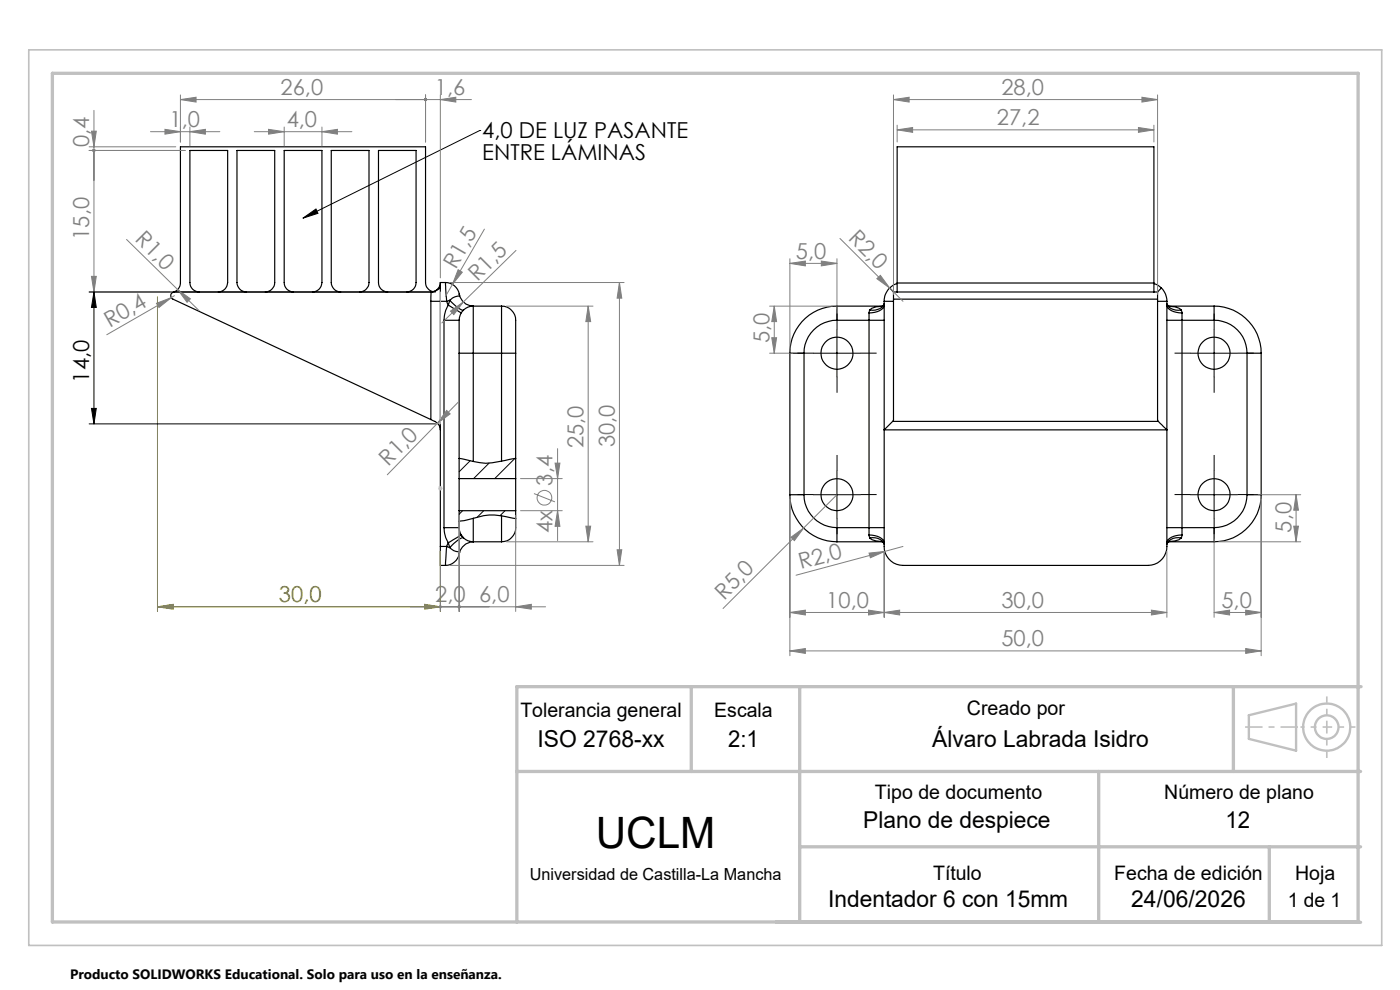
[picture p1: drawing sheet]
<svg xmlns="http://www.w3.org/2000/svg" width="297mm" height="210mm" viewBox="0 0 297 210" stroke-linecap="round" stroke-linejoin="round" font-family="sans-serif">
<g fill="none" stroke="#000" stroke-width=".25">
<path d="M93.4 59.9v1.2M93.4 59.9a2.05 2.05 0 0 1-1.6 2M93.4 59.9h1.1M94.5 59.9l.3 4M94.5 59.9a3 3 0 0 1 2.9 2.5M36.8 61.9a2.01 2.01 0 0 0 1.5-1.9v-28.9h52v28.8a2.05 2.05 0 0 0 1.6 2h-.5M42.3 61.9a1.99 1.99 0 0 1-2-2v-28h8v28a2.05 2.05 0 0 1-2 2M52.3 61.9a2.05 2.05 0 0 1-2-2v-28h8v28a2.05 2.05 0 0 1-2 2M62.3 61.9a1.99 1.99 0 0 1-2-2v-28h8v28a2.05 2.05 0 0 1-2 2M72.3 61.9a2.05 2.05 0 0 1-2-2v-28h8v28a2.05 2.05 0 0 1-2 2M82.3 61.9a1.99 1.99 0 0 1-2-2v-28h8v28a1.99 1.99 0 0 1-2 2M91.4 63.9h2"/>
<path d="M91.4 63.9v25.1M91.5 61.9l-.1 2M91.5 61.9h-54.5a.79 .79 0 0 0-.8 .7 .79 .79 0 0 0 .5 .9l54.7 25.5M93.4 61.1v2.8M93.4 61.1l-1 .6-.9 .2M93.4 63.9h1.4M93.4 63.9v52M94.2 67.9h3.2M94.2 67.9v44M94.8 63.9l.3 .8M95.1 64.7l2.7 1.7M95.1 64.7a6.5 6.5 0 0 0-.9 3.2"/>
<path d="M95.4 63.7a6.4 6.4 0 0 0 2.8 2.1l.1-.1M95.4 63.7l-.6 .2M95.4 63.7l-.3 1M97.4 74.9h3M97.4 67.9v7M97.4 74.9v26.6M97.4 62.4a3 3 0 0 0 3 2.5M97.4 62.4v.4a2.8 2.8 0 0 0-2 .9M100.4 64.9v10M100.4 64.9a3 3 0 0 0-3 3M100.4 64.9h6M100.4 74.9h6"/>
<path d="M100.4 74.9v23M106.4 74.9h3M106.4 64.9a3.2 3.2 0 0 1 3 4v6M106.4 64.9v10M106.4 74.9v22.9M109.4 74.9v26.6M167.6 74.9h3M167.6 74.9v30M170.6 74.9v30M177.6 67.9a7 7 0 0 0-7 7M177.6 64.9a10 10 0 0 0-10 10M177.6 64.9v3"/>
<path d="M177.6 67.9h6.8M177.6 64.9h9.6M184.4 66.4v1.5M184.4 67.9h3.2M184.4 67.9v44M184.5 65.7l-.1 .7M187 65l.5-.5a2.5 2.5 0 0 1-3 1.2M187.2 65a2.94 2.94 0 0 0-2.7 .7M187.6 63.9h1.9M187.6 63.9v52a4 4 0 0 0 4 4h52a4 4 0 0 0 3.9-4v-52M187.6 64.7a2.15 2.15 0 0 1-2 1.5l-1.2 .2M188.7 61.1a3.8 3.8 0 0 0-1.1 2.8"/>
<path d="M188.7 61.1l.8 .8M189.5 61.9v1.6M189.5 63.5v25.6l-.1 .3M189.5 63.5h56.1M189.5 61.9h56.1M190.3 60v1.9M190.3 60.1l-.6 .3-1 .7M190.3 60h54.5M190.3 60v-28.9h54.5v28.9M244.8 60v1.9M244.8 60.1l.6 .3 1 .7M245.6 61.9v1.6"/>
<path d="M245.6 63.5v25.6l.1 .3M245.6 63.9h1.9M246.4 61.1a3.8 3.8 0 0 1 1.1 2.8M246.4 61.1l-.8 .8M247.5 67.9h3.3M247.5 64.7a2.42 2.42 0 0 0 2.6 1.6l.7 .1M247.9 64.9h9.7M247.9 65a2.94 2.94 0 0 1 2.7 .7M248.1 65l-.6-.5a2.58 2.58 0 0 0 3.1 1.2M250.6 65.7l.2 .7M250.8 66.4v1.5M250.8 67.9v44"/>
<path d="M250.8 67.9h6.8M257.6 67.9a7 7 0 0 1 6.9 7M257.6 64.9v3M257.6 64.9a10 10 0 0 1 9.9 10M264.5 74.9h3M264.5 74.9v30M267.5 74.9v30M91.4 89a2.61 2.61 0 0 1 2 2.2M97.4 97.3l3 .6M106.4 97.8a10.8 10.8 0 0 1-6 .1M109.4 97.3l-3 .5M189.4 89.4l-1.8 1.8h59.9l-1.8-1.8"/>
<path d="M189.4 89.4h56.3M93.4 115.9v4h1.1M93.4 115.9h1.4M94.2 111.9h3.2M94.2 111.9a6.5 6.5 0 0 0 .9 3.2M94.8 115.9l.6 .3M94.8 115.9l-.3 4M95.1 115.1l2.7-1.6 .5 .6a3.8 3.8 0 0 0-2.5 1.6l-.4 .5M95.1 115.1l.3 1.1M95.1 115.1l-.3 .8M95.4 116.2a3.1 3.1 0 0 0 2.1 .9l-.1 .4M97.4 111.9a3 3 0 0 0 3 3"/>
<path d="M97.4 110.6v1.3M97.4 101.5v6.8M97.4 108.3v2.3M97.4 101.5h12M97.4 108.3h12M97.4 117.5a3.1 3.1 0 0 1-2.9 2.4M100.4 110v4.9M100.4 110l-3 .6M100.4 114.9a3 3 0 0 0-3 2.6M100.4 114.9h6M106.4 109.4v5.5M106.4 109.4a11.1 11.1 0 0 0-6 .6"/>
<path d="M106.4 109.4l3 .6M109.4 110v1.2a3.2 3.2 0 0 1-3 3.7M109.4 101.5v6.8M109.4 108.3v1.7M167.6 104.9h3M167.6 104.9a10 10 0 0 0 10 10M170.6 104.9a7 7 0 0 0 7 7M177.6 111.9v3M177.6 111.9h6.8M177.6 114.9h9.6M184.4 111.9h3.2M184.4 111.9v1.6"/>
<path d="M184.4 113.5l1.7 .3a1.94 1.94 0 0 1 1.5 1.3M184.4 113.5l.1 .6M184.5 114.1a2.58 2.58 0 0 1 3.1 1.3M184.5 114.1l.5 .4 2.2 .4M187 114.8l.5 .6M247.5 111.9h3.3M247.9 114.9h9.7M250.6 114.1a2.54 2.54 0 0 0-3.1 1.3l.6-.6M250.6 114.1l-.5 .4-2.2 .4M250.8 111.9v1.6M250.8 113.5l-1.8 .3a1.94 1.94 0 0 0-1.5 1.3M250.8 113.5l-.2 .6"/>
<path d="M250.8 111.9h6.8M257.6 111.9v3M264.5 104.9a7 7 0 0 1-6.9 7M264.5 104.9h3M267.5 104.9a10 10 0 0 1-9.9 10"/>
<circle cx="177.6" cy="74.9" r="3.4"/>
<circle cx="257.5" cy="74.9" r="3.4"/>
<circle cx="177.6" cy="104.9" r="3.4"/>
<circle cx="257.6" cy="104.9" r="3.4"/>
</g>
<g fill="none" stroke="#000" stroke-width=".21">
<path d="M101.8 27.7h.1M101.8 27.7l-37.5 18.6M64.3 46.3l2.7-2 .5 1zM18.9 61.9h73.5M19.9 61.9l.5 3.3h-1zM19.9 61.9v28M172.5 74.9h10.1M177.6 69.9v10M252.6 74.9h9.9M257.6 69.9v10M18.9 89.9h73.5M19.4 86.6h1l-.5 3.3z"/>
<path d="M99.8 97.7l-2.4 2.4M103.8 98.2l-3.3 3.3M109.2 97.3l-4.2 4.2M177.6 99.9v10M257.6 99.9v10M98.1 108.3l-.7 .8M102.6 108.3l-1.4 1.4M107.1 108.3l-1 1.1M172.5 104.9h10.1M252.6 104.9h9.9"/>
</g>
<g fill="none" stroke="#808080" stroke-width=".21">
<path d="M18.9 31.9h20.4M18.9 31.1h18.4M19.4 27.8h1l-.5 3.3zM19.9 23.4v38.5M31.9 27.9h14.7M35 27.4l3.3 .5-3.3 .6zM38.3 21.1l3.3-.5v1.1zM38.3 21.1h61.7M38.3 20.1v10M40.3 27.9l3.3-.5v1.1zM40.3 26.9v4M53.9 27.9h20.7"/>
<path d="M57 27.4l3.3 .5-3.3 .6zM60.3 26.9v4M68.3 27.9l3.3-.5v1.1zM68.3 26.9v4M90.3 20.1v10M93.4 21.1l3.3-.5v1.1zM93.4 20.1v38.8M189.5 21.1l3.4-.5v1.1zM189.5 20.1v42.4M189.5 21.1h56.1M190.3 27.5l3.3-.5v1.1zM190.3 26.6v3.5"/>
<path d="M190.3 27.5h54.5M241.5 27l3.3 .5-3.3 .6zM242.3 20.6l3.3 .5-3.3 .6zM244.8 26.6v3.5M245.6 20.1v42.4M19.4 58.6h1l-.5 3.3zM26.8 50.8l15.4 15.1M95.5 59.9h36.9M97.2 57.2l.9 .5-2.1 2.6zM102.8 48.6l-8.3 14.3M109.5 53.1l-15.8 15.4M131.4 59.9l.5 3.3h-1z"/>
<path d="M131.4 59.9v60M167.6 55.9l3.3-.5v1zM167.6 54.9v19M167.6 55.9h10M174.2 55.4l3.4 .5-3.4 .5zM177.6 54.9v10.6M178.2 50.6l13.4 13.3M186 59.1l.8-.7 1.9 2.7zM18.9 61.9h17.1M33.2 64.3l3.1-1.2-2.6 2.1zM36.3 63.1l-13.7 7.9M37 62.7l-.7 .4"/>
<path d="M37.7 61.4l2.7 2-.7 .7zM95.6 66l2.7-1.9-2 2.6zM107.4 64.9h18.4M124.8 64.9l.5 3.3h-1zM124.8 64.9v50M163.3 74.9h4.9M163.3 64.9h13.3M163.7 71.6h1l-.4 3.3zM164.3 64.9l.4 3.3h-1zM164.3 64.9v10M92.8 89.8l-10.6 10.9M94.8 87.1l.7 .7-2.7 2z"/>
<path d="M97.3 85.3l-4.5 4.5M117.8 98.2h1l-.5 3.3zM118.3 95.2v19.5M93.4 116.9v12.8M95.5 119.9h36.9M97.4 109.3v20.4M107.4 114.9h18.4M109.4 109.3v20.4M110.4 101.5h8.9M110.4 108.3h8.9M113.3 104.7l4.4 1.8M118.3 108.3l.5 3.3h-1z"/>
<path d="M124.3 111.6h1l-.5 3.3zM130.9 116.6h1l-.5 3.3zM167.6 105.9v33.2M167.8 114l2.7-2-2 2.7zM170.5 112l-17.1 17.1M177.6 104.9l-7.1 7.1M184.4 117.3l3.3-.3-3.1 1.3zM187.6 116.9v14M187.7 117l-18.8 5M191.6 115.9l-3.9 1.1M247.5 116.9v14M257.6 114.3v16.6"/>
<path d="M258.6 114.9h17.3M266.9 104.9h9M267.5 105.9v33.2M274.5 111.6h.9l-.4 3.3zM275 104.9l.4 3.3h-.9zM275 104.9v10M87.1 128.7h28.6M109.4 128.7l3.3-.5v1zM167.6 138.1l3.3-.5v1zM167.6 129.9l3.3-.5v1zM167.6 138.1h99.9M167.6 129.9h79.9"/>
<path d="M184.3 129.4l3.3 .5-3.3 .5zM187.6 129.9l3.3-.5v1zM244.3 129.4l3.2 .5-3.2 .5zM257.6 129.9l3.2-.5v1zM257.6 129.9h9.9M264.3 137.6l3.2 .5-3.2 .5zM264.3 129.4l3.2 .5-3.2 .5z"/>
<circle cx="115.5" cy="105.6" r="1.55"/>
</g>
<path d="M33.4 62.9v66.8M93.4 116.9v12.8M33.4 128.7l3.3-.5v1zM33.4 128.7h60M90.1 128.2l3.3 .5-3.3 .5z" fill="none" stroke="#808000" stroke-width=".21"/>
<path d="M93.4 61.9v28M92.9 103.6h1M93.1 103.2l.7 .7M93.4 103.1v1M93.8 103.2l-.7 .7" fill="none" stroke="#c0c0c0" stroke-width=".21"/>
<g fill="none" stroke="#c0c0c0" stroke-width=".5">
<path d="M264.9 151.7l10.1-2.4v9.9l-10.1-2.5z"/>
<circle cx="281.4" cy="154.2" r="2.5"/>
<circle cx="281.5" cy="154.2" r="5"/>
</g>
<g fill="none" stroke="#000" stroke-width=".21" stroke-dasharray="15.2 1.3 1.3 1.3" stroke-linecap="butt">
<path d="M172.6 74.9h-3.4M177.6 69.9v-3.4M177.6 79.9v3.4M182.6 74.9h3.4M252.6 74.9h-3.4M257.6 69.9v-3.4M257.6 79.9v3.4M262.6 74.9h3.4M177.6 99.9v-3.4M257.6 99.9v-3.4M172.6 104.9h-3.4M177.6 109.9v3.4"/>
<path d="M182.6 104.9h3.4M252.6 104.9h-3.4M257.6 109.9v3.4M262.6 104.9h3.4"/>
</g>
<path d="M281.5 154.2v-6.5M281.5 154.2v6.6" fill="none" stroke="#c0c0c0" stroke-width=".35" stroke-dasharray="15.2 1.3 1.3 1.3" stroke-dashoffset="13.9" stroke-linecap="butt"/>
<path d="M281.5 154.2h6" fill="none" stroke="#c0c0c0" stroke-width=".35" stroke-dasharray="15.2 1.3 1.3 1.3" stroke-dashoffset="14.1" stroke-linecap="butt"/>
<path d="M281.5 154.2h-5.6" fill="none" stroke="#c0c0c0" stroke-width=".35" stroke-dasharray="15.2 1.3 1.3 1.3" stroke-dashoffset="14.4" stroke-linecap="butt"/>
<path d="M275.4 154.2h-11.3" fill="none" stroke="#c0c0c0" stroke-width=".35" stroke-dasharray="15.2 1.3 1.3 1.3" stroke-dashoffset="11.5" stroke-linecap="butt"/>
<path d="M6.1 10.6h287v189.9h-287z" fill="none" stroke="#c0c0c0" stroke-width=".35"/>
<path d="M11.1 15.5h277v180.1h-277zM146.6 145.7v17.9M169.7 145.7v49.9M261.7 145.7v17.9M288.7 145.7h-179.1v49.9M109.6 163.6h179M169.7 179.6h118.9M233.1 163.6v32M269.3 179.6v16M262.2 195.6h26.4" fill="none" stroke="#c0c0c0" stroke-width=".7"/>
<path d="M64.3 46.3l2.7-2 .5 1z" fill="#000"/>
<path d="M33.4 128.7l3.3-.5v1zM90.1 128.2l3.3 .5-3.3 .5z" fill="#808000"/>
<g fill="#808080">
<path d="M37.7 61.4l2.7 2-.7 .7z"/>
<path d="M186 59.1l.8-.7 1.9 2.7z"/>
<path d="M184.4 117.3l3.3-.3-3.1 1.3z"/>
<path d="M33.2 64.3l3.1-1.2-2.6 2.1z"/>
<path d="M94.8 87.1l.7 .7-2.7 2z"/>
<path d="M167.8 114l2.7-2-2 2.7z"/>
<path d="M95.6 66l2.7-1.9-2 2.6z"/>
<path d="M97.2 57.2l.9 .5-2.1 2.6z"/>
<path d="M174.2 55.4l3.4 .5-3.4 .5zM167.6 55.9l3.3-.5v1z"/>
<path d="M167.6 138.1l3.3-.5v1zM264.3 137.6l3.2 .5-3.2 .5zM257.6 129.9l3.2-.5v1zM264.3 129.4l3.2 .5-3.2 .5zM187.6 129.9l3.3-.5v1zM244.3 129.4l3.2 .5-3.2 .5zM167.6 129.9l3.3-.5v1zM184.3 129.4l3.3 .5-3.3 .5zM189.5 21.1l3.4-.5v1.1zM242.3 20.6l3.3 .5-3.3 .6zM93.2 128.4a.33 .33 0 0 0 0 .6 .33 .33 0 0 0 .5-.3h-.3h.3v-.2zM97.2 128.5l-.1 .2h.3h-.3a.33 .33 0 0 0 .4 .3 .33 .33 0 0 0 .2-.5 .33 .33 0 0 0-.5 0zM97.2 128.4a.34 .34 0 0 0 .1 .6 .34 .34 0 0 0 .5-.3h-.4h.4l-.2-.3zM109.4 128.7l3.3-.5v1zM38.3 21.1l3.3-.5v1.1zM90 20.9v.1a.35 .35 0 0 0 .2 .5 .35 .35 0 0 0 .4-.4h-.3h.3a.33 .33 0 0 0-.3-.3 .33 .33 0 0 0-.3 .1zM35 27.4l3.3 .5-3.3 .6zM40.3 27.9l3.3-.5v1.1zM57 27.4l3.3 .5-3.3 .6zM68.3 27.9l3.3-.5v1.1zM90 20.9v.1a.35 .35 0 0 0 .2 .5 .35 .35 0 0 0 .4-.4h-.3h.3a.33 .33 0 0 0-.3-.3 .33 .33 0 0 0-.3 .1zM93.4 21.1l3.3-.5v1.1z"/>
<path d="M190.3 27.5l3.3-.5v1.1zM241.5 27l3.3 .5-3.3 .6z"/>
<path d="M163.7 71.6h1l-.4 3.3zM164.3 64.9l.4 3.3h-1zM130.9 116.6h1l-.5 3.3zM131.4 59.9l.5 3.3h-1z"/>
<path d="M275 104.9l.4 3.3h-.9zM274.5 111.6h.9l-.4 3.3zM124.8 64.9l.5 3.3h-1zM124.3 111.6h1l-.5 3.3zM117.8 98.2h1l-.5 3.3zM118.3 108.3l.5 3.3h-1zM19.7 31.7a.33 .33 0 0 0 0 .5 .33 .33 0 0 0 .5-.1 .33 .33 0 0 0-.3-.5v.3v-.3zM19.4 58.6h1l-.5 3.3zM19.4 27.8h1l-.5 3.3zM19.7 31.7a.33 .33 0 0 0 0 .5 .33 .33 0 0 0 .5-.1 .33 .33 0 0 0-.3-.5v.3v-.3z"/>
</g>
<path d="M19.9 61.9l.5 3.3h-1zM19.4 86.6h1l-.5 3.3z" fill="#000"/>
<text font-size="9.2" x="126.4" y="179.9">UCLM</text>
<g font-size="4.9">
<text x="114" y="158.5">ISO 2768-xx</text>
<text x="154.5" y="158.5">2:1</text>
<text x="197.8" y="158.5">Álvaro Labrada Isidro</text>
<text x="183.1" y="175.6">Plano de despiece</text>
<text x="260" y="175.6">12</text>
<text x="175.7" y="192.4">Indentador 6 con 15mm</text>
<text x="240" y="192.4">24/06/2026</text>
</g>
<g font-size="4.7" fill="#808080">
<text x="59.5" y="20.1">26,0</text>
<text x="92.3" y="20.1">1,6</text>
<text x="212.4" y="20.1">28,0</text>
<text x="36" y="26.9">1,0</text>
<text x="60.8" y="26.9">4,0</text>
<text x="211.5" y="26.5">27,2</text>
<text x="18.9" y="31.2" transform="rotate(-90 18.9 31.2)">0,4</text>
<text x="18.9" y="50.9" transform="rotate(-90 18.9 50.9)">15,0</text>
<text x="28.5" y="51" transform="rotate(45 28.5 51)">R1,0</text>
<text x="179.8" y="50.8" transform="rotate(45 179.8 50.8)">R2,0</text>
<text x="96.7" y="57.3" transform="rotate(-60 96.7 57.3)">R1,5</text>
<text x="101.3" y="59.9" transform="rotate(-45 101.3 59.9)">R1,5</text>
<text x="168.8" y="54.9">5,0</text>
<text x="23.3" y="69.6" transform="rotate(-30 23.3 69.6)">R0,4</text>
<text x="163.3" y="72.8" transform="rotate(-90 163.3 72.8)">5,0</text>
<text x="123.8" y="95" transform="rotate(-90 123.8 95)">25,0</text>
<text x="130.4" y="94.9" transform="rotate(-90 130.4 94.9)">30,0</text>
<text x="82.4" y="99" transform="rotate(-45 82.4 99)">R1,0</text>
<text x="117.2" y="103" transform="rotate(-90 117.2 103)">3,4</text>
<text x="117.2" y="113.1" transform="rotate(-90 117.2 113.1)">4x</text>
<text x="274" y="113" transform="rotate(-90 274 113)">5,0</text>
<text x="169.9" y="120.7" transform="rotate(-15 169.9 120.7)">R2,0</text>
<text x="92.3" y="127.7">2,0</text>
<text x="101.6" y="127.7">6,0</text>
<text x="153.6" y="127.4" transform="rotate(-45 153.6 127.4)">R5,0</text>
<text x="175.3" y="128.9">10,0</text>
<text x="212.4" y="128.9">30,0</text>
<text x="259.1" y="128.9">5,0</text>
<text x="212.4" y="137">50,0</text>
</g>
<g font-size="4.7">
<text x="102.3" y="29.4">4,0 DE LUZ PASANTE</text>
<text x="102.3" y="33.9">ENTRE LÁMINAS</text>
<text x="18.9" y="81.2" transform="rotate(-90 18.9 81.2)">14,0</text>
</g>
<text font-size="4.7" fill="#808000" x="59.2" y="127.7">30,0</text>
<g font-size="4.2">
<text x="110.4" y="152.1">Tolerancia general</text>
<text x="151.5" y="152.1">Escala</text>
<text x="205.1" y="151.8">Creado por</text>
<text x="185.6" y="169.6">Tipo de documento</text>
<text x="247" y="169.6">Número de plano</text>
<text x="198" y="186.6">Título</text>
<text x="236.4" y="186.6">Fecha de edición</text>
<text x="274.8" y="186.6">Hoja</text>
<text x="273.2" y="192.4">1 de 1</text>
</g>
<text font-size="3.5" x="112.4" y="186.6">Universidad de Castilla-La Mancha</text>
<text font-size="2.9" x="14.9" y="207.6">Producto SOLIDWORKS Educational. Solo para uso en la enseñanza.</text>
</svg>
